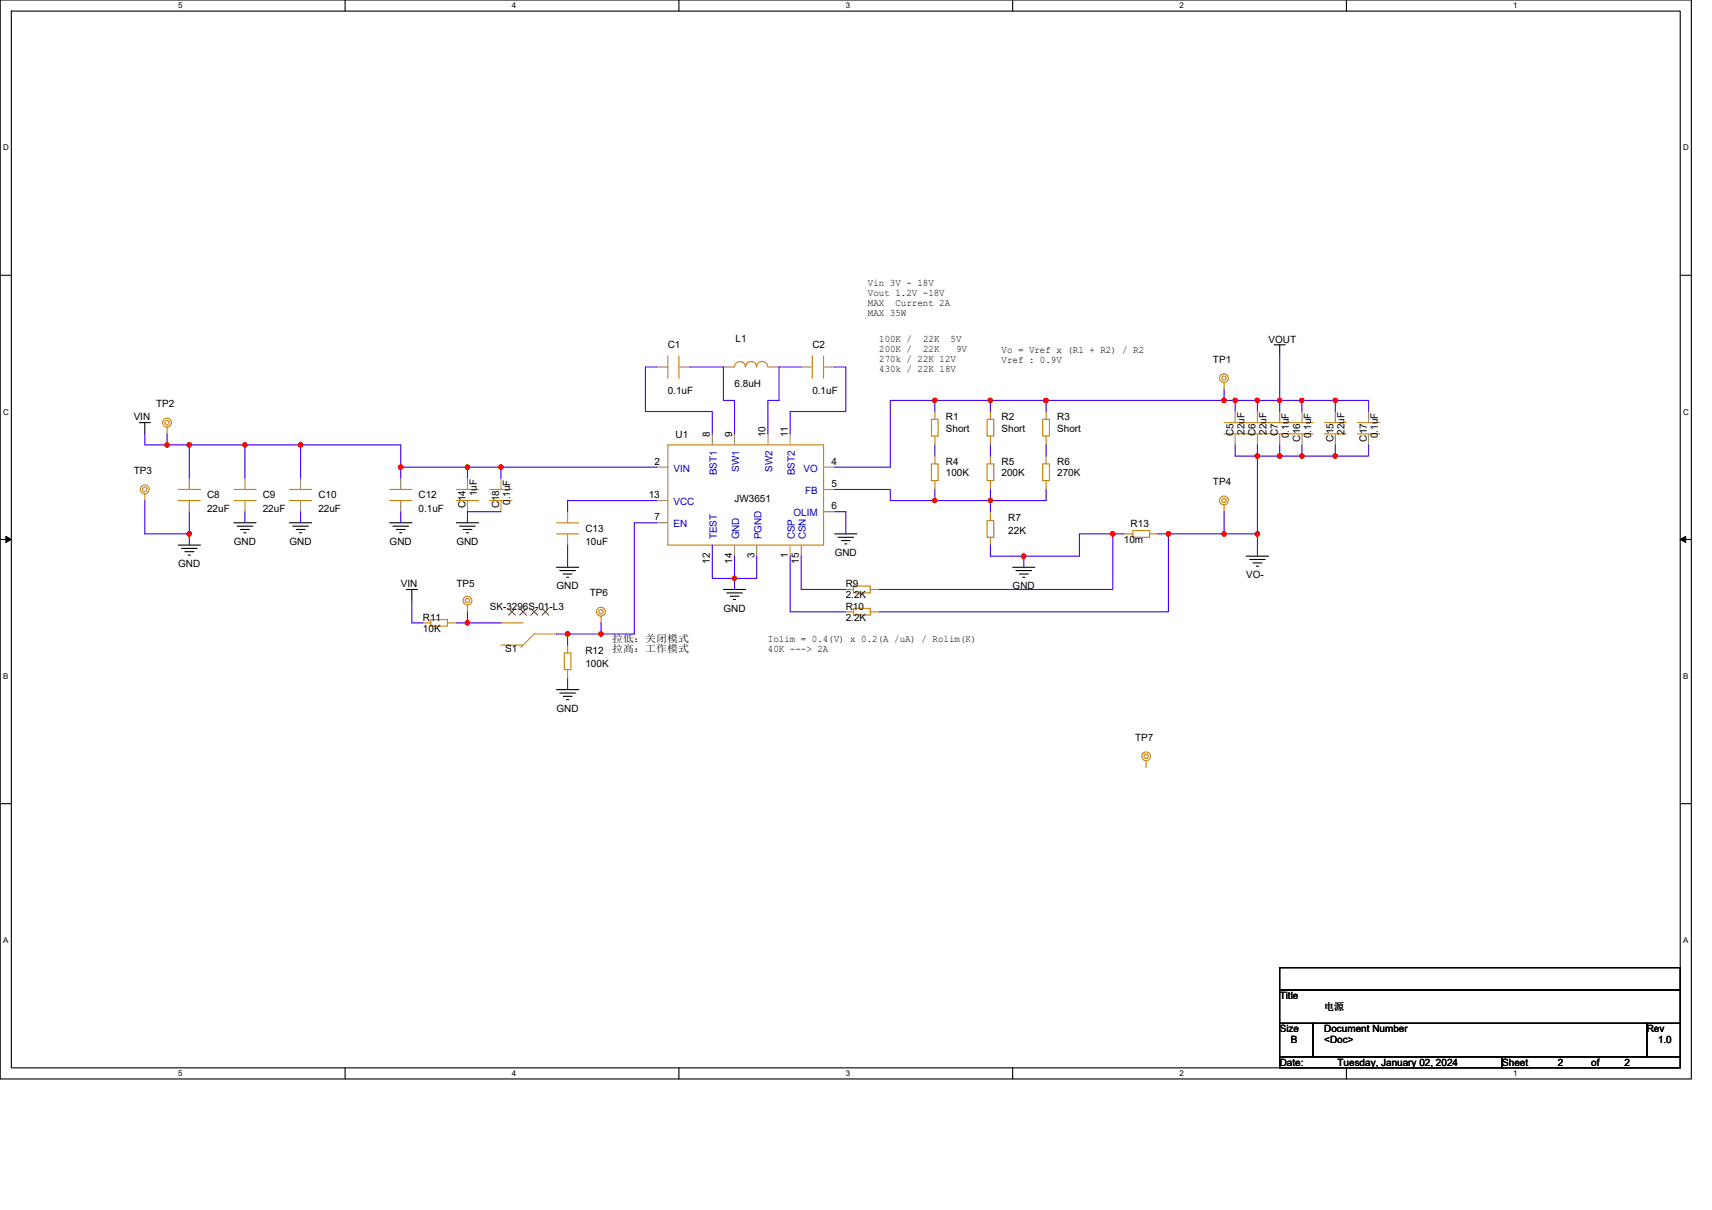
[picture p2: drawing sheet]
<svg xmlns="http://www.w3.org/2000/svg" width="297mm" height="210mm" viewBox="0 0 297 210" stroke-linecap="round" stroke-linejoin="round" font-family="sans-serif">
<path d="M0 0h293.5v187.2h-293.5zM2 1.9h289.5v183.4h-289.5z" fill="none" stroke="#000" stroke-width=".19"/>
<g fill="#fff">
<path d="M30.9 .2h.8v1.6h-.8z"/>
<path d="M30.9 185.5h.8v1.6h-.8z"/>
</g>
<path d="M59.9 0v1.9M59.9 185.3v1.9" fill="none" stroke="#000" stroke-width=".19"/>
<g fill="#fff">
<path d="M88.8 .2h.8v1.6h-.8z"/>
<path d="M88.8 185.5h.8v1.6h-.8z"/>
</g>
<path d="M117.8 0v1.9M117.8 185.3v1.9" fill="none" stroke="#000" stroke-width=".19"/>
<g fill="#fff">
<path d="M146.7 .2h.8v1.6h-.8z"/>
<path d="M146.7 185.5h.8v1.6h-.8z"/>
</g>
<path d="M175.7 0v1.9M175.7 185.3v1.9" fill="none" stroke="#000" stroke-width=".19"/>
<g fill="#fff">
<path d="M204.7 .2h.7v1.6h-.7z"/>
<path d="M204.7 185.5h.7v1.6h-.7z"/>
</g>
<path d="M233.6 0v1.9M233.6 185.3v1.9" fill="none" stroke="#000" stroke-width=".19"/>
<g fill="#fff">
<path d="M262.6 .2h.7v1.6h-.7z"/>
<path d="M262.6 185.5h.7v1.6h-.7z"/>
<path d="M.5 24.8h1v1.6h-1z"/>
<path d="M292 24.8h1v1.6h-1z"/>
<path d="M.5 70.7h1v1.5h-1z"/>
<path d="M292 70.7h1v1.5h-1z"/>
</g>
<path d="M0 47.8h2M291.5 47.8h2" fill="none" stroke="#000" stroke-width=".19"/>
<g fill="#fff">
<path d="M.5 116.5h.9v1.6h-.9z"/>
<path d="M292 116.5h.9v1.6h-.9z"/>
</g>
<path d="M0 93.6h2M291.5 93.6h2" fill="none" stroke="#000" stroke-width=".19"/>
<path d="M1 93.1l1 .5-1 .5zM291.5 93.6l1-.5v1z" fill="#000" stroke="#000" stroke-width=".17"/>
<g fill="#fff">
<path d="M.5 162.4h.9v1.5h-.9z"/>
<path d="M292 162.4h.9v1.5h-.9z"/>
</g>
<g fill="none" stroke="#000" stroke-width=".19">
<path d="M221.1 59.8h1.9M222 59.8v2M24.2 73.3h1.9M25.1 73.3v2M30.9 94.6h3.9M31.5 95.2h2.7M32.1 95.7h1.5M32.7 96.3h.3M40.6 90.7h3.8M41.1 91.3h2.8M41.7 91.9h1.6M42.3 92.5h.4"/>
<path d="M50.2 90.7h3.9M50.8 91.3h2.7M51.4 91.9h1.5M52 92.5h.3M67.6 90.7h3.9M68.2 91.3h2.7M68.8 91.9h1.5M69.3 92.5h.4M79.2 90.7h3.8M79.8 91.3h2.7M80.3 91.9h1.6M80.9 92.5h.4"/>
<path d="M96.6 98.4h3.8M97.1 99h2.7M97.7 99.6h1.5M144.8 92.6h3.9M145.4 93.2h2.7M146 93.8h1.5M146.6 94.4h.3M175.7 98.4h3.9M176.3 99h2.7M176.9 99.6h1.5M216.2 96.5h3.9M216.8 97.1h2.7"/>
<path d="M217.4 97.7h1.5M218 98.3h.4M70.5 102.3h1.9M71.5 102.3v1.9M96.6 119.7h3.8M98.3 100.2h.4M125.5 102.3h3.9M126.1 102.9h2.7M126.7 103.5h1.5M127.3 104h.3M177.4 100.2h.4M0 139.5h2"/>
<path d="M97.1 120.3h2.7M97.7 120.8h1.5M98.3 121.4h.4M291.5 139.5h2M222 167.9h69.5v3.9h-69.5zM222 171.8h69.5v5.8h-69.5zM222 177.6h5.8v5.8h-5.8zM227.8 177.6h57.9v5.8h-57.9zM285.7 177.6h5.8v5.8h-5.8zM222 183.4h38.6v1.9h-38.6zM260.6 183.4h30.9v1.9h-30.9z"/>
</g>
<g fill="none" stroke="#cc8006" stroke-width=".19">
<path d="M29 74.1v1.2M115.9 77.2h27v17.4h-27zM115.9 61.8v3.8M117.8 61.8v3.8M131.3 63.7a.96 .96 0 0 0-1-1 .96 .96 0 0 0-1 1 .95 .95 0 0 0-.9-1 .95 .95 0 0 0-1 1M133.2 63.7a.96 .96 0 0 0-.9-1 .96 .96 0 0 0-1 1M140.9 61.8v3.8M142.9 61.8v3.8M161.6 72.8h1.2v2.9h-1.2zM162.2 79.1v1.4M162.2 71.4v1.4M162.2 75.7v1.5"/>
<path d="M171.3 72.8h1.1v2.9h-1.1zM171.8 71.4v1.4M171.8 75.7v1.5M171.8 79.1v1.4M180.9 72.8h1.2v2.9h-1.2zM181.5 71.4v1.4M181.5 75.7v1.5M181.5 79.1v1.4M212.4 75.3h15.4M212.4 73.3h15.4M212.4 66.4v1.2M229.8 75.3h3.8"/>
<path d="M229.8 73.3h3.8M235.5 75.3h3.9M235.5 73.3h3.9M25.1 85.7v1.2M30.9 86.9h3.9M30.9 84.9h3.9M40.6 86.9h3.8M40.6 84.9h3.8M50.2 86.9h3.9M50.2 84.9h3.9M67.6 86.9h3.9M67.6 84.9h3.9"/>
<path d="M79.2 86.9h3.8M79.2 84.9h3.8M85 86.9h3.8M85 84.9h3.8M96.6 92.6h3.8M96.6 90.7h3.8M161.6 80.5h1.2v2.9h-1.2zM162.2 83.4v1.5M171.3 90.3h1.1v2.9h-1.1zM171.3 80.5h1.1v2.9h-1.1zM171.8 93.2v1.4M171.8 88.8v1.5"/>
<path d="M171.8 83.4v1.5M180.9 80.5h1.2v2.9h-1.2zM181.5 83.4v1.5M195 92.6h1.6M196.6 92.1h2.8v1.1h-2.8zM199.4 92.6h1.4M212.4 87.6v1.2M73.4 108.1h1.3M74.7 107.5h2.9v1.2h-2.9zM77.6 108.1h1.6M81.1 105v1.2M86.9 108.1h3.9"/>
<path d="M86.9 112h3.9M96.6 110h-3.9l-2.3 2.4M97.9 113.3h1.2v2.9h-1.2zM98.5 112v1.3M98.5 116.2v1.6M104.3 106.9v1.2M146.7 102.3h1.4M146.7 106.2h1.4M148.1 101.7h2.9v1.2h-2.9zM148.1 105.6h2.9v1.1h-2.9zM151 102.3h1.5M151 106.2h1.5"/>
<path d="M198.9 132v1.2"/>
<circle cx="29" cy="73.3" r=".76"/>
<circle cx="29" cy="73.3" r=".38"/>
<circle cx="212.4" cy="65.6" r=".76"/>
<circle cx="212.4" cy="65.6" r=".38"/>
<circle cx="25.1" cy="84.9" r=".38"/>
<circle cx="25.1" cy="84.9" r=".76"/>
<circle cx="212.4" cy="86.8" r=".76"/>
<circle cx="212.4" cy="86.9" r=".38"/>
<circle cx="81.1" cy="104.2" r=".38"/>
<circle cx="81.1" cy="104.2" r=".76"/>
<circle cx="104.3" cy="106.1" r=".76"/>
<circle cx="104.3" cy="106.2" r=".38"/>
<circle cx="198.9" cy="131.3" r=".38"/>
<circle cx="198.9" cy="131.3" r=".76"/>
</g>
<g fill="none" stroke="#a84" stroke-width=".19">
<path d="M29 75.3h.1M113.9 63.7h2M117.8 63.7h1.9M123.6 75.3v1.9M125.5 63.7h1.9M127.4 75.3v1.9M133.2 75.3v1.9M133.2 63.7h2M137.1 75.3v1.9M139 63.7h1.9M142.9 63.7h1.9M162.2 79.1h.1"/>
<path d="M162.2 77.2h.1M162.2 71.4h.1M171.8 77.2h.1M171.8 71.4h.1M171.8 79.1h.1M181.5 77.2h.1M181.5 71.4h.1M181.5 79.1h.1M212.4 67.6h.1M214.3 71.4v1.9M214.3 75.3v1.9M218.2 71.4v1.9"/>
<path d="M218.2 75.3v1.9M222 71.4v1.9M222 75.3v1.9M225.9 71.4v1.9M225.9 75.3v1.9M231.7 71.4v1.9M231.7 75.3v1.9M237.5 71.4v1.9M237.5 75.3v1.9M25.1 86.9h.1M32.8 83v1.9M32.8 86.9v1.9"/>
<path d="M42.5 83v1.9M42.5 86.9v1.9M52.2 83v1.9M52.2 86.9v1.9M69.5 83v1.9M69.5 86.9v1.9M81.1 83v1.9M81.1 86.9v1.9M86.9 83v1.9M86.9 86.9v1.9M98.5 88.8v1.9M98.5 92.6v2"/>
<path d="M113.9 81.1h2M113.9 90.7h2M113.9 86.9h2M123.6 94.6h.1M127.4 94.6v1.9M131.3 94.6v1.9M137.1 94.6v1.9M139 94.6v1.9M142.9 81.1h1.9M142.9 84.9h1.9M142.9 88.8h1.9M162.2 84.9h.1"/>
<path d="M171.8 88.8h.1M171.8 94.6h.1M171.8 84.9h.1M181.5 84.9h.1M195 92.6h.1M200.8 92.6h.1M212.4 88.8h.1M73.4 108.1h.1M79.2 108.1h.1M81.1 106.2h.1M86.9 112h.1M86.9 108.1h.1"/>
<path d="M88.8 106.2h.1M90.8 106.2h.1M92.7 106.2h.1M94.6 106.2h.1M96.6 110h.1M98.5 117.8h.1M98.5 112h.1M104.3 108.1h.1M146.7 102.3h.1M146.7 106.2h.1M152.5 102.3h.1M152.5 106.2h.1"/>
<path d="M198.9 133.2h.1"/>
</g>
<path d="M88.3 105.6l1.1 1.2M89.4 105.6l-1.2 1.2M90.2 105.6l1.2 1.2M91.3 105.6l-1.1 1.2M92.1 105.6l1.2 1.2M93.3 105.6l-1.2 1.2M94.1 105.6l1.1 1.2M95.2 105.6l-1.2 1.2" fill="none" stroke="#804000" stroke-width=".17"/>
<g fill="none" stroke="#4200ff" stroke-width=".19">
<path d="M25.1 75.3v1.9h3.9M29 77.2h3.8M29 75.3v1.9M32.8 77.2v5.8M32.8 77.2h9.7M42.5 77.2h9.7M42.5 77.2v5.8M52.2 77.2h17.3v3.9M52.2 77.2v5.8M113.9 63.7h-1.9v7.7h11.6v3.9M119.7 63.7h5.8v5.8h1.9v5.8M139 63.7h-3.8v5.8h-2v5.8"/>
<path d="M144.8 63.7h1.9v7.7h-9.6v3.9M162.2 69.5v1.9M162.2 69.5h9.6M162.2 69.5h-7.7v11.6h-9.7M162.2 77.2v1.9M171.8 69.5h9.7M171.8 69.5v1.9M171.8 77.2v1.9M181.5 69.5v1.9M181.5 69.5h30.9M181.5 77.2v1.9M212.4 67.6v1.9"/>
<path d="M212.4 69.5h1.9M214.3 69.5v1.9M214.3 69.5h3.9M214.3 77.2v1.9h3.9M218.2 69.5h3.8M218.2 79.1v13.5M218.2 77.2v1.9M218.2 69.5v1.9M222 61.8v7.7M222 69.5v1.9M222 77.2v1.9h-3.8M222 69.5h3.9"/>
<path d="M222 79.1h3.9M225.9 69.5v1.9M225.9 69.5h5.8M225.9 77.2v1.9h5.8M231.7 69.5h5.8v1.9M231.7 69.5v1.9M231.7 77.2v1.9M237.5 77.2v1.9h-5.8M25.1 86.9v5.7h7.7M32.8 88.8v3.8M32.8 92.6v2M42.5 88.8v1.9"/>
<path d="M52.2 88.8v1.9M69.5 81.1h11.6M69.5 81.1v1.9M69.5 88.8v1.9M86.9 81.1h-5.8v1.9M86.9 88.8h-5.8v1.9M98.5 94.6v3.8M113.9 90.7h-3.8v19.3h-5.8v-1.9M113.9 86.9h-15.4v1.9M113.9 81.1h-27v1.9M123.6 94.6v5.8h3.8M127.4 96.5v3.9"/>
<path d="M131.3 96.5v3.9h-3.9M137.1 96.5v9.7h9.6M139 96.5v5.8h7.7M144.8 84.9h9.7v2h7.7M144.8 88.8h1.9v3.8M162.2 84.9v2M162.2 86.9h9.6M171.8 84.9v2M171.8 86.9v1.9M171.8 94.6v1.9h5.8M181.5 84.9v2h-9.7M193.1 92.6h1.9"/>
<path d="M193.1 92.6h-5.8v3.9h-9.7v1.9M193.1 92.6v9.7h-40.6M200.8 92.6h1.9M202.7 92.6v13.6h-50.2M202.7 92.6h9.7M212.4 88.8v3.8M212.4 92.6h5.8M218.2 92.6v3.9M71.5 104.2v3.9h1.9M79.2 108.1h1.9M81.1 108.1h5.8M81.1 106.2v1.9"/>
<path d="M96.6 110h1.9M98.5 117.8v1.9M98.5 110v2M98.5 110h5.8M127.4 100.4v1.9"/>
</g>
<g fill="#f00" stroke="#f00" stroke-width=".19">
<circle cx="52.1" cy="77.2" r=".38"/>
<circle cx="181.5" cy="69.5" r=".38"/>
<circle cx="212.4" cy="69.5" r=".38"/>
<circle cx="214.3" cy="69.5" r=".38"/>
<circle cx="222" cy="69.5" r=".38"/>
<circle cx="218.2" cy="69.5" r=".38"/>
<circle cx="42.5" cy="77.2" r=".38"/>
<circle cx="32.8" cy="77.2" r=".38"/>
<circle cx="29" cy="77.2" r=".38"/>
<circle cx="32.8" cy="92.6" r=".38"/>
<circle cx="98.5" cy="110" r=".38"/>
<circle cx="104.3" cy="110" r=".38"/>
<circle cx="69.5" cy="81.1" r=".38"/>
<circle cx="81.1" cy="81.1" r=".38"/>
<circle cx="162.2" cy="69.5" r=".38"/>
<circle cx="171.8" cy="69.5" r=".38"/>
<circle cx="171.8" cy="86.9" r=".38"/>
<circle cx="218.2" cy="92.6" r=".38"/>
<circle cx="212.4" cy="92.6" r=".38"/>
<circle cx="127.4" cy="100.4" r=".38"/>
<circle cx="177.6" cy="96.5" r=".38"/>
<circle cx="193.1" cy="92.6" r=".38"/>
<circle cx="202.7" cy="92.6" r=".38"/>
<circle cx="162.2" cy="86.9" r=".38"/>
<circle cx="222" cy="79.1" r=".38"/>
<circle cx="218.2" cy="79.1" r=".38"/>
<circle cx="81.1" cy="108.1" r=".38"/>
<circle cx="86.9" cy="81.1" r=".38"/>
<circle cx="225.9" cy="79.1" r=".38"/>
<circle cx="225.9" cy="69.5" r=".38"/>
<circle cx="231.7" cy="69.5" r=".38"/>
<circle cx="231.7" cy="79.1" r=".38"/>
</g>
<g font-size="1.7">
<text x="150.6" y="49.6">Vin 3V - 18V</text>
<text x="150.6" y="51.4">Vout 1.2V -18V</text>
<text x="150.6" y="53.1">MAX</text>
<text x="155.4" y="53.1">Current 2A</text>
<text x="127.6" y="59.3">L1</text>
<text x="150.6" y="54.8">MAX 35W</text>
<text x="152.5" y="59.3">100K /</text>
<text x="160.2" y="59.3">22K</text>
<text x="164.9" y="59.3">5V</text>
<text x="220.1" y="59.5">VOUT</text>
<text x="115.9" y="60.4">C1</text>
<text x="140.9" y="60.4">C2</text>
<text x="152.5" y="61">200K /</text>
<text x="152.5" y="62.8">270k / 22K 12V</text>
<text x="152.5" y="64.5">430k / 22K 18V</text>
<text x="160.2" y="61">22K</text>
<text x="165.9" y="61">9V</text>
<text x="173.8" y="61.2">Vo = Vref x (R1 + R2) / R2</text>
<text x="173.8" y="62.9">Vref : 0.9V</text>
<text x="210.5" y="62.9">TP1</text>
<text x="27.1" y="70.7">TP2</text>
<text x="115.9" y="68.3">0.1uF</text>
<text x="127.4" y="67.2">6.8uH</text>
<text x="140.9" y="68.3">0.1uF</text>
<text x="23.2" y="73">VIN</text>
<text x="117.2" y="76.1">U1</text>
<text x="123.2" y="75.9" transform="rotate(-90 123.2 75.9)">8</text>
<text x="127" y="75.9" transform="rotate(-90 127 75.9)">9</text>
<text x="132.8" y="75.9" transform="rotate(-90 132.8 75.9)">10</text>
<text x="136.7" y="75.9" transform="rotate(-90 136.7 75.9)">11</text>
<text x="164.1" y="73">R1</text>
<text x="164.1" y="74.9">Short</text>
<text x="173.8" y="73">R2</text>
<text x="173.8" y="74.9">Short</text>
<text x="183.4" y="73">R3</text>
<text x="183.4" y="74.9">Short</text>
<text x="214" y="75.7" transform="rotate(-90 214 75.7)">C5</text>
<text x="215.9" y="75.5" transform="rotate(-90 215.9 75.5)">22uF</text>
<text x="217.8" y="75.7" transform="rotate(-90 217.8 75.7)">C6</text>
<text x="219.8" y="75.5" transform="rotate(-90 219.8 75.5)">22uF</text>
<text x="221.7" y="75.7" transform="rotate(-90 221.7 75.7)">C7</text>
<text x="223.6" y="76.1" transform="rotate(-90 223.6 76.1)">0.1uF</text>
<text x="225.6" y="76.6" transform="rotate(-90 225.6 76.6)">C16</text>
<text x="227.5" y="76.1" transform="rotate(-90 227.5 76.1)">0.1uF</text>
<text x="231.4" y="76.6" transform="rotate(-90 231.4 76.6)">C15</text>
<text x="233.3" y="75.5" transform="rotate(-90 233.3 75.5)">22uF</text>
<text x="237.1" y="76.6" transform="rotate(-90 237.1 76.6)">C17</text>
<text x="239.1" y="76.1" transform="rotate(-90 239.1 76.1)">0.1uF</text>
<text x="23.2" y="82.2">TP3</text>
<text x="113.5" y="80.7">2</text>
<text x="144.2" y="80.7">4</text>
<text x="164.1" y="80.7">R4</text>
<text x="164.1" y="82.6">100K</text>
<text x="173.8" y="80.7">R5</text>
<text x="173.8" y="82.6">200K</text>
<text x="183.4" y="80.7">R6</text>
<text x="183.4" y="82.6">270K</text>
<text x="35.9" y="86.5">C8</text>
<text x="35.9" y="88.8">22uF</text>
<text x="45.6" y="86.5">C9</text>
<text x="45.6" y="88.8">22uF</text>
<text x="55.2" y="86.5">C10</text>
<text x="55.2" y="88.8">22uF</text>
<text x="72.6" y="86.5">C12</text>
<text x="72.6" y="88.8">0.1uF</text>
<text x="80.8" y="88.2" transform="rotate(-90 80.8 88.2)">C14</text>
<text x="82.7" y="86.1" transform="rotate(-90 82.7 86.1)">1uF</text>
<text x="86.6" y="88.2" transform="rotate(-90 86.6 88.2)">C18</text>
<text x="88.5" y="87.6" transform="rotate(-90 88.5 87.6)">0.1uF</text>
<text x="112.6" y="86.5">13</text>
<text x="127.4" y="87.1">JW3651</text>
<text x="144.2" y="88.4">6</text>
<text x="144.2" y="84.5">5</text>
<text x="210.5" y="84.2">TP4</text>
<text x="40.6" y="94.6">GND</text>
<text x="50.2" y="94.6">GND</text>
<text x="67.6" y="94.6">GND</text>
<text x="79.2" y="94.6">GND</text>
<text x="101.6" y="92.3">C13</text>
<text x="101.6" y="94.6">10uF</text>
<text x="113.5" y="90.3">7</text>
<text x="174.9" y="90.3">R7</text>
<text x="174.9" y="92.6">22K</text>
<text x="195" y="94.2">10m</text>
<text x="196.2" y="91.5">R13</text>
<text x="30.9" y="98.4">GND</text>
<text x="69.5" y="101.9">VIN</text>
<text x="79.2" y="101.9">TP5</text>
<text x="123.2" y="97.9" transform="rotate(-90 123.2 97.9)">12</text>
<text x="127" y="97.9" transform="rotate(-90 127 97.9)">14</text>
<text x="130.9" y="96.9" transform="rotate(-90 130.9 96.9)">3</text>
<text x="136.7" y="96.9" transform="rotate(-90 136.7 96.9)">1</text>
<text x="138.6" y="97.9" transform="rotate(-90 138.6 97.9)">15</text>
<text x="144.8" y="96.5">GND</text>
<text x="146.7" y="101.9">R9</text>
<text x="216.2" y="100.4">VO-</text>
<text x="73.4" y="107.7">R11</text>
<text x="85" y="105.8">SK-3296S-01-L3</text>
<text x="96.6" y="102.3">GND</text>
<text x="102.3" y="103.5">TP6</text>
<text x="125.5" y="106.2">GND</text>
<text x="146.7" y="103.8">2.2K</text>
<text x="146.7" y="105.8">R10</text>
<text x="146.7" y="107.7">2.2K</text>
<text x="175.7" y="102.3">GND</text>
<text x="73.4" y="109.6">10K</text>
<text x="87.7" y="113.1">S1</text>
<text x="101.6" y="113.5">R12</text>
<text x="106.2" y="111.4">拉低：关闭模式</text>
<text x="106.2" y="113.1">拉高：工作模式</text>
<text x="133.2" y="111.4">Iolim = 0.4(V) x 0.2(A /uA) / Rolim(K)</text>
<text x="133.2" y="113.1">40K ---&gt; 2A</text>
<text x="101.6" y="115.8">100K</text>
<text x="96.6" y="123.5">GND</text>
<text x="196.9" y="128.6">TP7</text>
<text x="222" y="173.4">Title</text>
<text x="222" y="179.1">Size</text>
<text x="229.8" y="179.1">Document Number</text>
<text x="229.8" y="175.3">电源</text>
<text x="285.7" y="179.1">Rev</text>
<text x="222" y="184.9">Date:</text>
<text x="224" y="181.1">B</text>
<text x="229.8" y="181.1">&lt;Doc&gt;</text>
<text x="232.1" y="184.9">Tuesday, January 02, 2024</text>
<text x="260.6" y="184.9">Sheet</text>
<text x="270.3" y="184.9">2</text>
<text x="276.1" y="184.9">of</text>
<text x="281.9" y="184.9">2</text>
<text x="287.7" y="181.1">1.0</text>
</g>
<g font-size="1.7" fill="#00c">
<text x="116.8" y="81.9">VIN</text>
<text x="124.4" y="82.5" transform="rotate(-90 124.4 82.5)">BST1</text>
<text x="128.2" y="81.9" transform="rotate(-90 128.2 81.9)">SW1</text>
<text x="134" y="81.9" transform="rotate(-90 134 81.9)">SW2</text>
<text x="137.9" y="82.5" transform="rotate(-90 137.9 82.5)">BST2</text>
<text x="139.4" y="81.9">VO</text>
<text x="116.8" y="87.7">VCC</text>
<text x="137.7" y="89.6">OLIM</text>
<text x="139.7" y="85.7">FB</text>
<text x="116.8" y="91.5">EN</text>
<text x="124.4" y="93.6" transform="rotate(-90 124.4 93.6)">TEST</text>
<text x="128.2" y="93.6" transform="rotate(-90 128.2 93.6)">GND</text>
<text x="132.1" y="93.6" transform="rotate(-90 132.1 93.6)">PGND</text>
<text x="137.9" y="93.6" transform="rotate(-90 137.9 93.6)">CSP</text>
<text x="139.8" y="93.6" transform="rotate(-90 139.8 93.6)">CSN</text>
</g>
<g font-size="1.4">
<text x="30.9" y="1.5">5</text>
<text x="88.8" y="1.5">4</text>
<text x="146.7" y="1.5">3</text>
<text x="204.7" y="1.5">2</text>
<text x="262.6" y="1.5">1</text>
<text x=".5" y="26.1">D</text>
<text x="292" y="26.1">D</text>
<text x=".5" y="71.9">C</text>
<text x="292" y="71.9">C</text>
<text x=".5" y="117.8">B</text>
<text x="292" y="117.8">B</text>
<text x=".5" y="163.6">A</text>
<text x="292" y="163.6">A</text>
<text x="30.9" y="186.8">5</text>
<text x="88.8" y="186.8">4</text>
<text x="146.7" y="186.8">3</text>
<text x="204.7" y="186.8">2</text>
<text x="262.6" y="186.8">1</text>
</g>
</svg>
